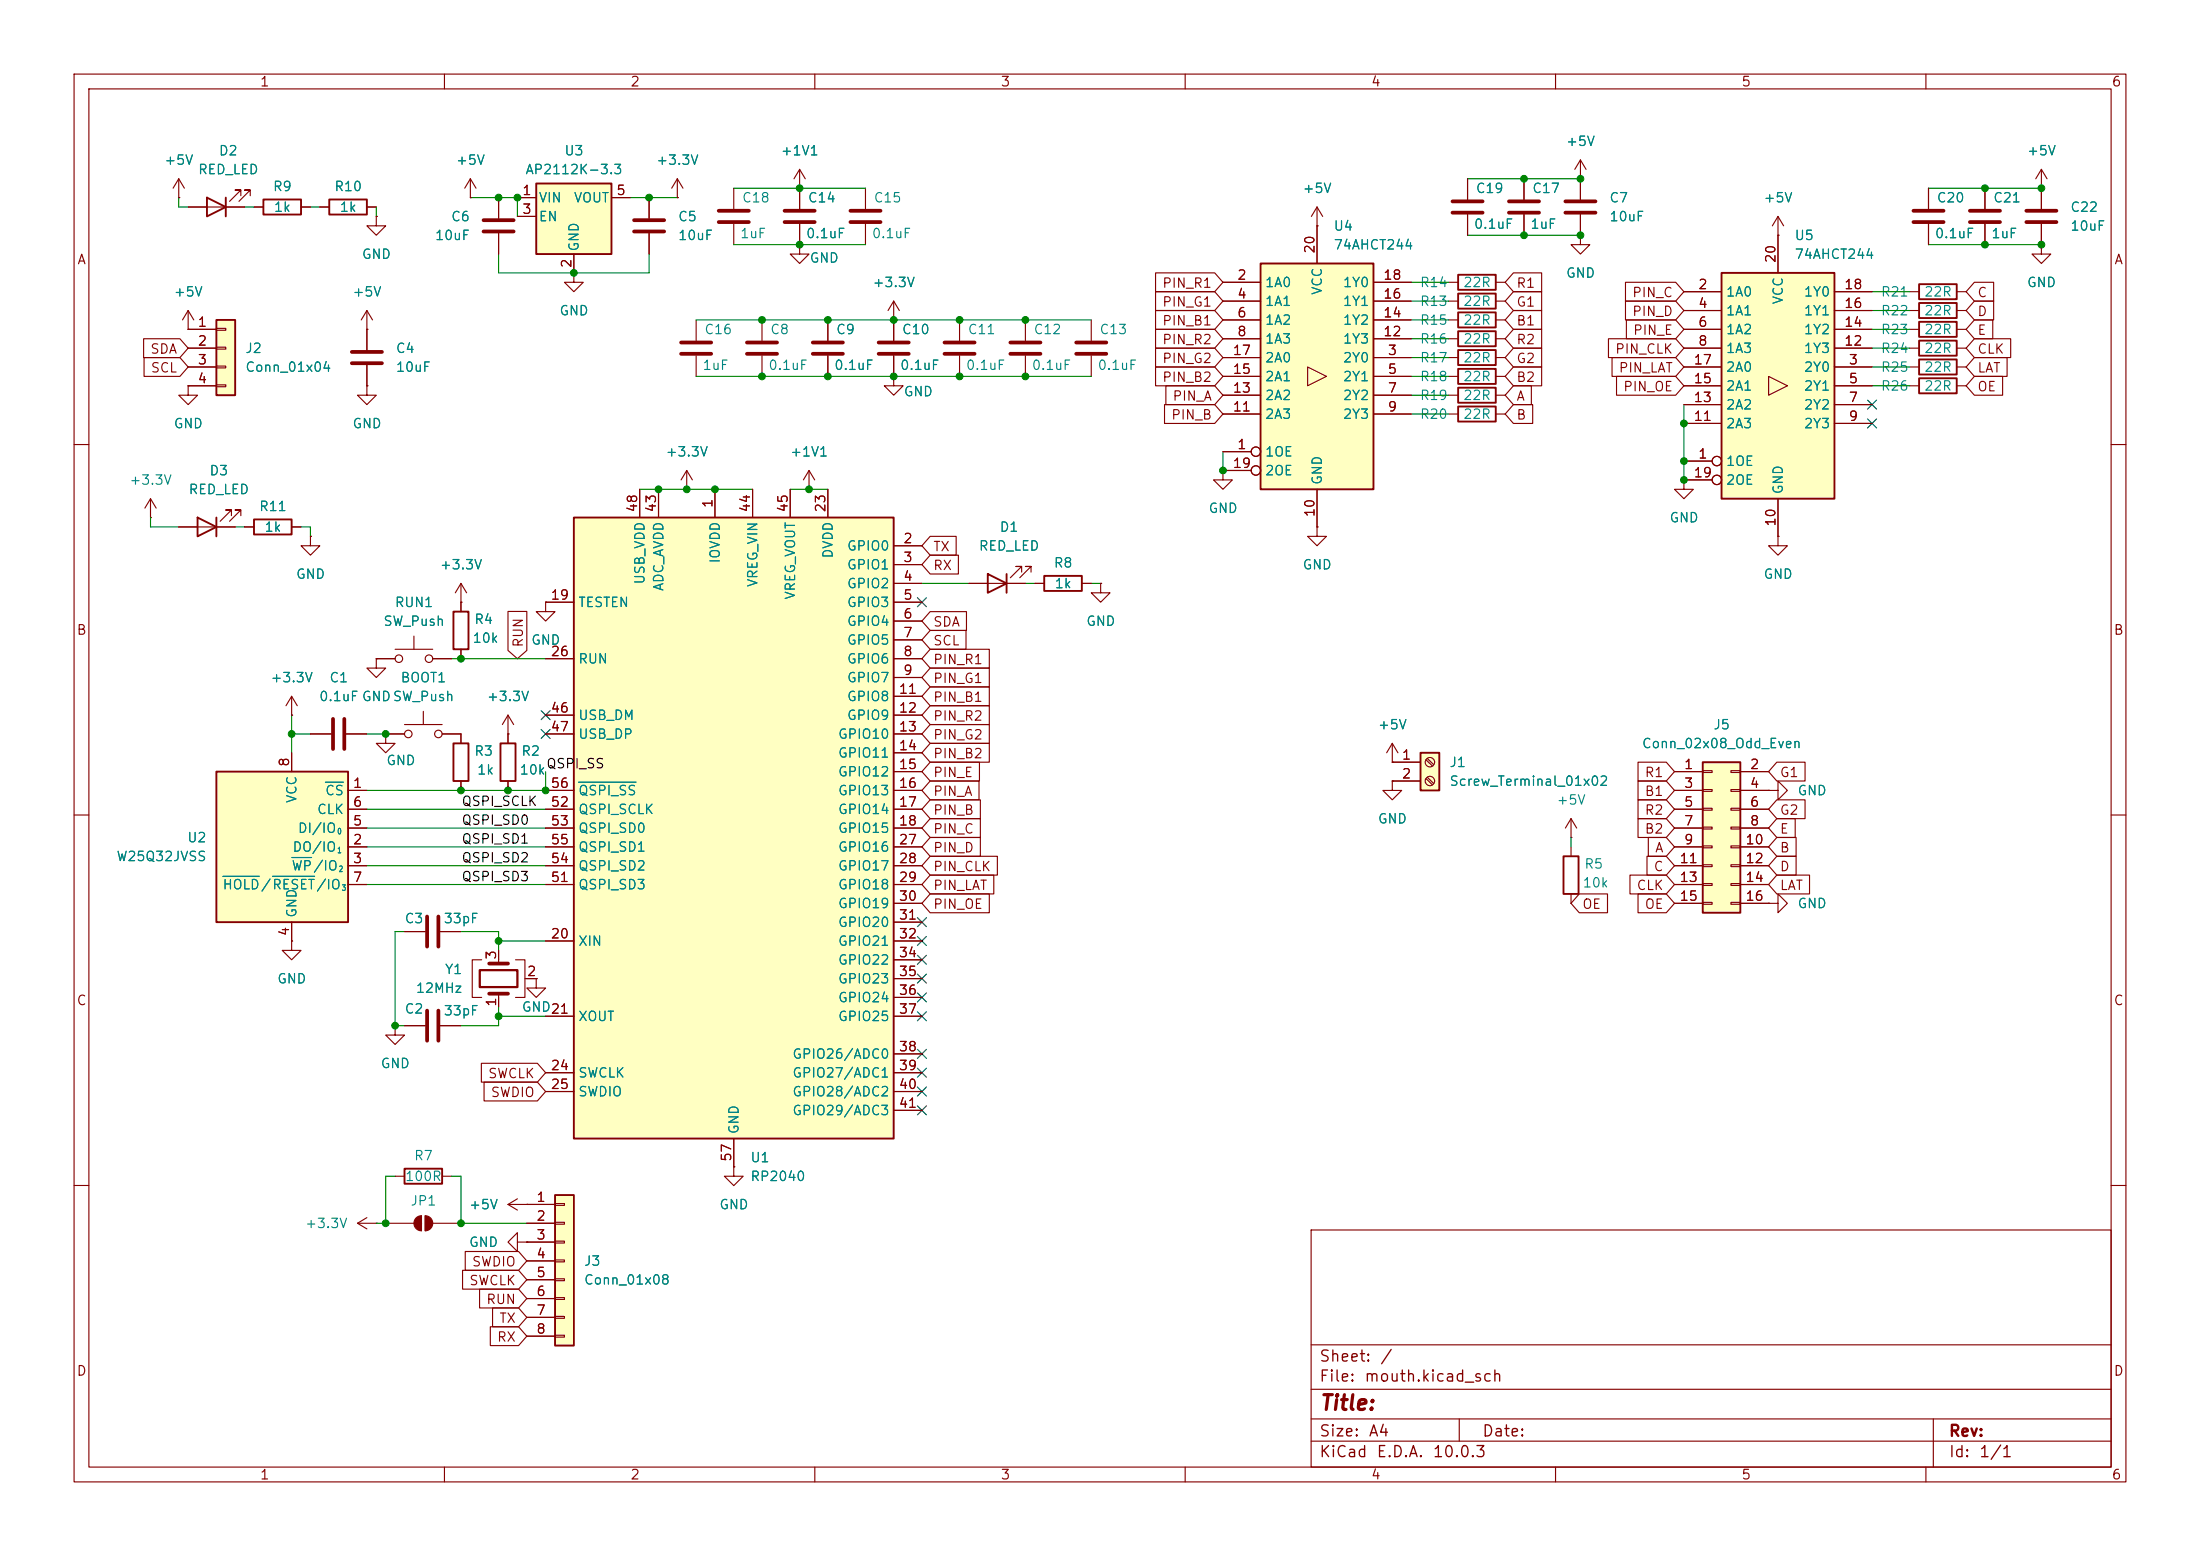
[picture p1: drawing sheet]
<svg xmlns="http://www.w3.org/2000/svg" width="297mm" height="210mm" viewBox="0 0 297 210" stroke-linecap="round" stroke-linejoin="round" font-family="sans-serif">
<g fill="none" stroke="#840000" stroke-width=".15">
<path d="M10 10h277v190h-277zM12 12h273v186h-273zM60 10v2M110 10v2M160 10v2M210 10v2M260 10v2M24.1 26.7h.1M24.1 24.1l-.7 1.3M24.1 24.1l.8 1.3M24.1 24.1v2.6M25.4 27.9h7.6"/>
<path d="M32.5 26.4v-.7h-.8h.8l-1.5 1.5M33.8 26.4v-.7h-.8h.8l-1.5 1.5M63.5 26.7h.1M63.5 24.1l-.8 1.3M63.5 24.1l.8 1.3M63.5 24.1v2.6M67.3 26.7v2.8M67.3 31.5v2.8M87.6 26.7v2.8M87.6 31.5v2.8M91.4 26.7h.1M91.4 24.1l-.7 1.3"/>
<path d="M91.4 24.1l.8 1.3M91.4 24.1v2.6M99.1 25.4v2.8M99.1 30.2v2.8M107.9 25.4h.1M107.9 33v1.3h1.3l-1.3 1.3-1.2-1.3h1.2M107.9 33h.1M107.9 22.9l-.7 1.2M107.9 22.9l.8 1.2M107.9 22.9v5.3M107.9 30.2v2.8M116.8 25.4v2.8"/>
<path d="M116.8 30.2v2.8M177.8 30.5h.1M177.8 27.9l-.8 1.3M177.8 27.9l.8 1.3M177.8 27.9v2.6M195.6 38.1h1.2M201.9 38.1h1.3M205.7 24.1v2.8M205.7 29v2.8M213.4 31.8v1.2h1.2l-1.2 1.3-1.3-1.3h1.3M213.4 31.8h.1M213.4 24.1h.1"/>
<path d="M213.4 21.6l-.8 1.3M213.4 21.6l.7 1.3M213.4 21.6v5.3M213.4 29v2.8M257.8 39.4h1.3M260.3 25.4v2.8M260.3 30.2v2.8M264.2 39.4h1.2M268 25.4v2.8M268 30.2v2.8M275.6 33v1.3h1.3l-1.3 1.3-1.3-1.3h1.3M275.6 33h.1"/>
<path d="M111.8 43.2v2.8M111.8 48v2.8M120.6 50.8v1.3h1.3l-1.3 1.2-1.2-1.2h1.2M120.6 50.8h.1M120.6 43.2h.1M120.6 40.6v5.4M120.6 48v2.8M120.6 40.6l-.7 1.3M120.6 40.6l.8 1.3M138.4 43.2v2.8M138.4 48v2.8M147.3 43.2v2.8"/>
<path d="M147.3 48v2.8M195.6 45.7h1.2M195.6 40.6h1.2M195.6 43.2h1.2M201.9 45.7h1.3M201.9 40.6h1.3M201.9 43.2h1.3M257.8 41.9h1.3M264.2 41.9h1.2M10 60h2M20.3 69.9h.1M20.3 67.3l-.7 1.3"/>
<path d="M20.3 67.3l.8 1.3M20.3 67.3v2.6M24.1 71.1h7.6M31.2 69.6v-.8h-.7h.7l-1.5 1.6M32.5 69.6v-.8h-.8h.8l-1.5 1.6M33 71.1h1.3M39.4 71.1h1.2M285 60h2M10 110h2M238.8 106.7h1.2v-1.3l1.3 1.3-1.3 1.3v-1.3M238.8 106.7h.1M285 110h2"/>
<path d="M54.6 125.7h2.8M59.4 125.7h2.8M99.1 157.5v1.3h1.2l-1.2 1.2-1.3-1.2h1.3M99.1 157.5h.1M10 160h2M177 166h108v32h-108zM285 160h2M60 198v2M110 198v2M160 198v2M177 194.5h108M177 191.5h108"/>
<path d="M177 187.5h108M177 181.5h108M197 191.5v3M210 198v2M260 198v2M261 191.5v6.5"/>
</g>
<path d="M27.9 26.7l2.6 1.2-2.6 1.3zM30.5 26.7v2.5M196.8 37.1h5.1v2h-5.1zM196.8 39.6h5.1v2.1h-5.1zM259.1 38.4h5.1v2h-5.1zM196.8 44.7h5.1v2h-5.1zM196.8 42.2h5.1v2h-5.1zM259.1 40.9h5.1v2h-5.1zM26.7 69.9l2.5 1.2-2.5 1.3zM29.2 69.9v2.5M34.3 70.1h5.1v2h-5.1z" fill="none" stroke="#840000" stroke-width=".25"/>
<g fill="none" stroke="#840000" stroke-width=".51">
<path d="M65.3 31.2h4M65.3 29.7h4M85.6 31.2h4.1M85.6 29.7h4.1M97 30h4.1M97 28.4h4.1M105.9 30h4.1M105.9 28.4h4.1M114.8 30h4.1M114.8 28.4h4.1M203.7 28.7h4.1M203.7 27.2h4.1"/>
<path d="M211.3 28.7h4.1M211.3 27.2h4.1M258.3 30h4.1M258.3 28.4h4.1M265.9 30h4.1M265.9 28.4h4.1M109.7 47.8h4.1M109.7 46.2h4.1M118.6 47.8h4.1M118.6 46.2h4.1M136.4 47.8h4.1M136.4 46.2h4.1"/>
<path d="M145.3 47.8h4.1M145.3 46.2h4.1M57.7 123.7v4.1M59.2 123.7v4.1"/>
</g>
<path d="M77.5 69.9h43.1v83.8h-43.1z" fill="#ffffc2"/>
<path d="M77.5 69.9h43.1v83.8h-43.1z" fill="none" stroke="#840000" stroke-width=".25"/>
<g fill="none" stroke="#840000" stroke-width=".15">
<path d="M86.4 66v3.9M88.9 66v3.9M96.5 66v3.9M101.6 66v3.9M106.7 66v3.9M111.8 66v3.9M120.6 73.7h3.9M120.6 76.2h3.9M120.6 78.7h3.9M73.7 81.3v1.3h1.2l-1.2 1.2-1.3-1.2h1.3M73.7 81.3h.1M73.7 81.3h3.8"/>
<path d="M73.7 88.9h3.8M73.7 96.5h3.8M73.7 99.1h3.8M120.6 81.3h3.9M120.6 83.8h3.9M120.6 86.4h3.9M120.6 88.9h3.9M120.6 91.4h3.9M120.6 94h3.9M120.6 96.5h3.9M120.6 99.1h3.9M73.7 106.7h3.8"/>
<path d="M73.7 109.2h3.8M73.7 111.8h3.8M73.7 114.3h3.8M73.7 116.8h3.8M73.7 119.4h3.8M120.6 101.6h3.9M120.6 104.1h3.9M120.6 106.7h3.9M120.6 109.2h3.9M120.6 111.8h3.9M120.6 114.3h3.9M120.6 116.8h3.9"/>
<path d="M120.6 119.4h3.9M39.4 127v1.3h1.2l-1.2 1.2-1.3-1.2h1.3M39.4 127h.1M73.7 127h3.8M73.7 137.2h3.8M120.6 127h3.9M120.6 137.2h3.9M120.6 121.9h3.9M120.6 124.5h3.9M120.6 129.5h3.9M120.6 132.1h3.9M120.6 134.6h3.9"/>
<path d="M73.7 144.8h3.8M73.7 147.3h3.8M99.1 153.7v3.8M120.6 144.8h3.9M120.6 147.3h3.9M120.6 142.2h3.9M120.6 149.9h3.9"/>
</g>
<path d="M78.1 105.6h7.8" fill="none" stroke="#008484" stroke-width=".15"/>
<path d="M29.2 104.1h17.8v20.4h-17.8z" fill="#ffffc2"/>
<path d="M29.2 104.1h17.8v20.4h-17.8z" fill="none" stroke="#840000" stroke-width=".25"/>
<path d="M129.5 43.2v2.8M129.5 48v2.8M39.4 101.6v2.5M47 106.7h2.5M47 114.3h2.5M47 116.8h2.5M47 111.8h2.5M47 109.2h2.5M47 119.4h2.5M39.4 124.5v2.5" fill="none" stroke="#840000" stroke-width=".15"/>
<path d="M30.1 118.3h4.9M36.8 118.3h5.7M39.4 115.7h2.7M43.9 105.6h2.5" fill="none" stroke="#008484" stroke-width=".15"/>
<path d="M127.5 47.8h4.1M127.5 46.2h4.1" fill="none" stroke="#840000" stroke-width=".51"/>
<path d="M170.2 35.6h15.2v30.4h-15.2z" fill="#ffffc2"/>
<g fill="none" stroke="#840000" stroke-width=".15">
<path d="M165.1 38.1h5.1M177.8 30.5v5.1M185.4 38.1h5.1M165.1 48.3h5.1M165.1 40.6h5.1M165.1 50.8h5.1M165.1 43.2h5.1M165.1 53.3h5.1M165.1 45.7h5.1M165.1 55.9h5.1M176.5 49.5l2.6 1.3-2.6 1.3zM185.4 48.3h5.1"/>
<path d="M185.4 40.6h5.1M185.4 50.8h5.1M185.4 43.2h5.1M185.4 53.3h5.1M185.4 45.7h5.1M185.4 55.9h5.1M165.1 61h3.8M165.1 63.5h3.8M177.8 71.1v1.3h1.3l-1.3 1.3-1.3-1.3h1.3M177.8 71.1h.1M177.8 66v5.1"/>
<circle cx="169.5" cy="63.5" r=".63"/>
<circle cx="169.5" cy="61" r=".63"/>
</g>
<path d="M170.2 35.6h15.2v30.4h-15.2z" fill="none" stroke="#840000" stroke-width=".25"/>
<path d="M72.4 24.8h10.1v9.5h-10.1z" fill="#ffffc2"/>
<path d="M35.6 26.9h5v2.1h-5zM44.4 26.9h5.1v2.1h-5.1zM72.4 24.8h10.1v9.5h-10.1z" fill="none" stroke="#840000" stroke-width=".25"/>
<g fill="none" stroke="#840000" stroke-width=".15">
<path d="M34.3 27.9h1.3M40.6 27.9h1.3M43.2 27.9h1.2M49.5 27.9h1.3M50.8 29.2v1.3h1.3l-1.3 1.3-1.3-1.3h1.3M50.8 29.2h.1M69.8 26.7h2.6M69.8 29.2h2.6M77.5 34.3v2.5M82.5 26.7h2.6M198.1 24.1v2.8M198.1 29v2.8"/>
<path d="M165.1 63.5v1.3h1.3l-1.3 1.2-1.3-1.2h1.3M165.1 63.5h.1M212.1 113h.1M212.1 110.5l-.8 1.3M212.1 110.5l.8 1.3M212.1 110.5v2.5"/>
</g>
<path d="M196.1 28.7h4.1M196.1 27.2h4.1" fill="none" stroke="#840000" stroke-width=".51"/>
<path d="M232.4 36.8h15.2v30.5h-15.2z" fill="#ffffc2"/>
<g fill="none" stroke="#840000" stroke-width=".15">
<path d="M77.5 36.8v1.3h1.2l-1.2 1.3-1.3-1.3h1.3M77.5 36.8h.1M227.3 39.4h5.1M240 31.8h.1M240 29.2v7.6M240 29.2l-.7 1.3M240 29.2l.8 1.3M247.6 39.4h5.1M49.5 52.1v1.2h1.3l-1.3 1.3-1.2-1.3h1.2M49.5 52.1h.1M227.3 49.5h5.1M227.3 41.9h5.1"/>
<path d="M227.3 52.1h5.1M227.3 44.5h5.1M227.3 54.6h5.1M227.3 47h5.1M227.3 57.2h5.1M238.8 50.8l2.5 1.3-2.5 1.2zM247.6 49.5h5.1M247.6 41.9h5.1M247.6 52.1h5.1M247.6 44.5h5.1M247.6 54.6h5.1M247.6 47h5.1"/>
<path d="M247.6 57.2h5.1M92.7 66h.1M92.7 63.5l-.8 1.3M92.7 63.5l.8 1.3M92.7 63.5v2.5M227.3 62.2h3.8M227.3 64.8h3.8M240 67.3v5.1"/>
<circle cx="231.8" cy="64.8" r=".63"/>
<circle cx="231.8" cy="62.2" r=".63"/>
</g>
<path d="M232.4 36.8h15.2v30.5h-15.2z" fill="none" stroke="#840000" stroke-width=".25"/>
<path d="M29.2 43.2h2.5v10.1h-2.5z" fill="#ffffc2"/>
<path d="M29.2 43.2h2.5v10.1h-2.5zM133.3 77.5l2.6 1.2-2.6 1.3zM135.9 77.5v2.5M61.2 100.3h2v5.1h-2zM67.6 100.3h2v5.1h-2zM211.1 115.6h2v5.1h-2z" fill="none" stroke="#840000" stroke-width=".25"/>
<g fill="none" stroke="#840000" stroke-width=".15">
<path d="M25.4 52.1v1.2h1.3l-1.3 1.3-1.3-1.3h1.3M25.4 52.1h.1M25.4 44.5h.1M25.4 44.5h3.8M25.4 47h3.8M25.4 49.5h3.8M25.4 52.1h3.8M25.4 41.9l-.8 1.3M25.4 41.9l.8 1.3M25.4 41.9v2.6M29.2 44.3h1.3v.3h-1.3zM29.2 46.9h1.3v.2h-1.3z"/>
<path d="M29.2 49.4h1.3v.3h-1.3zM29.2 51.9h1.3v.3h-1.3zM49.5 44.5h.1M49.5 41.9v5.3M49.5 49.3v2.8M49.5 41.9l-.7 1.3M49.5 41.9l.8 1.3M41.9 72.4v1.3h1.3l-1.3 1.2-1.3-1.2h1.3M41.9 72.4h.1M130.8 78.7h7.6M137.9 77.2v-.7h-.7h.7l-1.5 1.5M139.2 77.2v-.7h-.8h.8l-1.5 1.5"/>
<path d="M62.2 99.1v1.2M68.6 99.1h.1M68.6 96.5v3.8M68.6 96.5l-.8 1.3M68.6 96.5l.7 1.3M62.2 105.4v1.3M68.6 105.4v1.3M188 105.4v1.3h1.2l-1.2 1.3-1.3-1.3h1.3M188 105.4h.1M212.1 114.3v1.3M212.1 120.7v1.2M238.8 121.9h1.2v-1.2l1.3 1.2-1.3 1.3v-1.3"/>
<path d="M238.8 121.9h.1"/>
</g>
<path d="M47.5 49h4.1M47.5 47.5h4.1" fill="none" stroke="#840000" stroke-width=".51"/>
<path d="M191.8 101.6h2.5v5.1h-2.5z" fill="#ffffc2"/>
<path d="M196.8 54.9h5.1v2h-5.1zM141 77.7h5v2.1h-5zM191.8 101.6h2.5v5.1h-2.5z" fill="none" stroke="#840000" stroke-width=".25"/>
<g fill="none" stroke="#840000" stroke-width=".15">
<path d="M195.6 55.9h1.2M201.9 55.9h1.3M139.7 78.7h1.3M146 78.7h1.3M188 102.9h3.8M188 105.4h3.8M192.5 102.5l.9 .9M192.5 105.1l.9 .8M192.7 102.4l.8 .8M192.7 104.9l.8 .8"/>
<circle cx="193" cy="105.4" r=".63"/>
<circle cx="193" cy="102.9" r=".63"/>
</g>
<path d="M74.9 161.3h2.6v20.3h-2.6z" fill="#ffffc2"/>
<path d="M259.1 48.5h5.1v2h-5.1zM74.9 161.3h2.6v20.3h-2.6z" fill="none" stroke="#840000" stroke-width=".25"/>
<g fill="none" stroke="#840000" stroke-width=".15">
<path d="M257.8 49.5h1.3M264.2 49.5h1.2M148.6 78.7v1.3h1.3l-1.3 1.3-1.3-1.3h1.3M148.6 78.7h.1M227.3 64.8v1.2h1.3l-1.3 1.3-1.2-1.3h1.2M227.3 64.8h.1M240 72.4v1.3h1.3l-1.3 1.2-1.2-1.2h1.2M240 72.4h.1M54.6 138.4h2.8M59.4 138.4h2.8M65 129.5h-1.2v5.1h1.2M67.3 128.3v1.7"/>
<path d="M67.3 134.1v1.8M69.6 129.5h1.3v5.1h-1.3M70.9 132.1h1.5M72.4 132.1v1.3h1.3l-1.3 1.2-1.3-1.2h1.3M72.4 132.1h.1M48.3 165.1h2.5M48.3 165.1l1.2 .8M49.5 164.3l-1.2 .8M50.8 165.1h.1M52.1 165.1h3.8M56.9 164.1v2M57.4 164.1v2"/>
<path d="M58.4 165.1h3.8M68.6 162.6h6.3M68.6 162.6l1.2 .7M69.8 161.8l-1.2 .8M71.1 162.6h.1M71.1 165.1h3.8M71.1 167.6h3.8M71.1 170.2h3.8M71.1 172.7h3.8M71.1 175.3h3.8M71.1 177.8h3.8M74.9 162.4h1.3v.3h-1.3z"/>
<path d="M74.9 165h1.3v.2h-1.3zM74.9 167.5h1.3v.3h-1.3zM74.9 170.1h1.3v.2h-1.3zM74.9 172.6h1.3v.2h-1.3zM74.9 175.1h1.3v.3h-1.3zM74.9 177.7h1.3v.2h-1.3zM71.1 180.3h3.8M74.9 180.2h1.3v.3h-1.3z"/>
</g>
<g fill="#840000" stroke="#840000" stroke-width=".15">
<path d="M56.2 164.4l.3-.3h.4v2a1.02 1.02 0 0 1-.9-.6 1.02 1.02 0 0 1 .2-1.1z"/>
<path d="M57.4 164.1a1.02 1.02 0 0 1 1 1 1.02 1.02 0 0 1-1 1z"/>
</g>
<path d="M57.7 136.4v4.1M59.2 136.4v4.1M66 134.1h2.6M66 130h2.6" fill="none" stroke="#840000" stroke-width=".51"/>
<path d="M64.8 130.9h5v2.3h-5z" fill="none" stroke="#840000" stroke-width=".3"/>
<path d="M229.9 102.9h5v20.3h-5z" fill="#ffffc2"/>
<path d="M196.8 49.8h5.1v2h-5.1zM196.8 47.2h5.1v2.1h-5.1zM196.8 52.3h5.1v2.1h-5.1zM259.1 51.1h5.1v2h-5.1zM259.1 43.4h5.1v2.1h-5.1zM259.1 46h5.1v2h-5.1zM61.2 82.6h2v5h-2zM229.9 102.9h5v20.3h-5zM54.6 157.7h5.1v2.1h-5.1z" fill="none" stroke="#840000" stroke-width=".25"/>
<g fill="none" stroke="#840000" stroke-width=".15">
<path d="M24.1 26.7h.1M25.4 27.9h2.5M30.5 27.9h2.5M34.3 27.9h1.3M40.6 27.9h1.3M43.2 27.9h1.2M49.5 27.9h1.3M50.8 29.2h.1M63.5 26.7h.1M67.3 26.7v2.8M67.3 31.5v2.8M69.8 26.7h2.6"/>
<path d="M69.8 29.2h2.6M77.5 36.8h.1M77.5 34.3v2.5M82.5 26.7h2.6M87.6 26.7v2.8M87.6 31.5v2.8M91.4 26.7h.1M107.9 33h.1M107.9 25.4h.1M107.9 25.4v2.8M107.9 30.2v2.8M156 36.8h8l1.1 1.3-1.1 1.3h-8z"/>
<path d="M156 39.4h8l1.1 1.2-1.1 1.3h-8zM165.1 38.1h5.1M177.8 30.5h.1M177.8 30.5v5.1M185.4 38.1h5.1M198.1 24.1v2.8M198.1 29v2.8M204.3 36.8h3.8v2.6h-3.8l-1.1-1.3zM204.3 39.4h3.8v2.5h-3.8l-1.1-1.3zM205.7 24.1v2.8M205.7 29v2.8M213.4 31.8h.1"/>
<path d="M213.4 24.1h.1M213.4 24.1v2.8M213.4 29v2.8M219.4 38.1h6.8l1.1 1.3-1.1 1.2h-6.8zM227.3 39.4h5.1M240 31.8h.1M240 31.8v5M247.6 39.4h5.1M260.3 25.4v2.8M260.3 30.2v2.8M266.5 38.1h2.6v2.5h-2.6l-1.1-1.2zM268 25.4v2.8"/>
<path d="M268 30.2v2.8M275.6 25.4h.1M275.6 33h.1M275.6 22.9v5.3M275.6 30.2v2.8M275.6 22.9l-.8 1.2M275.6 22.9l.8 1.2M19.4 45.7h4.9l1.1 1.3-1.1 1.3h-4.9zM19.4 48.3h4.9l1.1 1.2-1.1 1.3h-4.9zM25.4 44.5h.1M25.4 52.1h.1M25.4 52.1h3.8"/>
<path d="M25.4 44.5h3.8M25.4 47h3.8M25.4 49.5h3.8M49.5 44.5h.1M49.5 52.1h.1M49.5 44.5v2.7M49.5 49.3v2.8M94 43.2v2.8M94 48v2.8M102.9 43.2v2.8M102.9 48v2.8M111.8 43.2v2.8"/>
<path d="M111.8 48v2.8M120.6 43.2h.1M120.6 50.8h.1M120.6 43.2v2.8M120.6 48v2.8M156 41.9h8l1.1 1.3-1.1 1.3h-8zM156 47h8l1.1 1.3-1.1 1.2h-8zM156 49.5h8l1.1 1.3-1.1 1.3h-8zM156 44.4h8l1.1 1.3-1.1 1.3h-8zM157.2 54.6h6.8l1.1 1.3-1.1 1.3h-6.8zM157.4 52.1h6.6l1.1 1.2-1.1 1.3h-6.6zM165.1 50.8h5.1"/>
<path d="M165.1 48.3h5.1M165.1 53.3h5.1M165.1 40.6h5.1M165.1 43.2h5.1M165.1 45.7h5.1M165.1 55.9h5.1M185.4 50.8h5.1M185.4 48.3h5.1M185.4 53.3h5.1M185.4 40.6h5.1M185.4 43.2h5.1M185.4 45.7h5.1"/>
<path d="M185.4 55.9h5.1M195.6 50.8h1.2M195.6 48.3h1.2M195.6 53.3h1.2M201.9 50.8h1.3M201.9 48.3h1.3M201.9 53.3h1.3M204.3 54.6h2.6v2.6h-2.6l-1.1-1.3zM204.3 41.9h3.8v2.6h-3.8l-1.1-1.3zM204.3 44.4h3.8v2.6h-3.8l-1.1-1.3zM204.3 52.1h2.4v2.5h-2.4l-1.1-1.3zM204.3 47h3.8v2.5h-3.8l-1.1-1.2z"/>
<path d="M204.3 49.5h3.8v2.6h-3.8l-1.1-1.3zM217.1 45.7h9.1l1.1 1.3-1.1 1.3h-9.1zM217.6 48.3h8.6l1.1 1.2-1.1 1.3h-8.6zM218.2 50.8h8l1.1 1.3-1.1 1.2h-8zM219.4 40.6h6.8l1.1 1.3-1.1 1.3h-6.8zM219.6 43.2h6.6l1.1 1.3-1.1 1.2h-6.6zM227.3 52.1h5.1M227.3 44.5h5.1M227.3 47h5.1M227.3 49.5h5.1M227.3 41.9h5.1M227.3 54.6h5.1"/>
<path d="M227.3 57.2h5.1M247.6 52.1h5.1M247.6 44.5h5.1M247.6 47h5.1M247.6 49.5h5.1M247.6 41.9h5.1M247.6 54.6h5.1M247.6 57.2h5.1M257.8 52.1h1.3M257.8 44.5h1.3M257.8 47h1.3M264.2 52.1h1.2"/>
<path d="M264.2 44.5h1.2M264.2 47h1.2M266.5 50.8h3.9v2.5h-3.9l-1.1-1.2zM266.5 43.2h2.5v2.5h-2.5l-1.1-1.2zM266.5 45.7h4.9v2.6h-4.9l-1.1-1.3zM266.5 48.3h4.5v2.5h-4.5l-1.1-1.3zM266.5 40.6h2.6v2.6h-2.6l-1.1-1.3zM24.1 71.1h2.6M29.2 71.1h2.5M33 71.1h1.3M39.4 71.1h1.2M41.9 72.4h.1"/>
<path d="M62.2 78.7v3.9M62.2 78.7l-.7 1.3M62.2 78.7l.8 1.3M86.4 66v3.9M88.9 66v3.9M92.7 66h.1M96.5 66v3.9M101.6 66v3.9M106.7 66v3.9M109.2 66h.1M109.2 63.5l-.7 1.3M109.2 63.5l.8 1.3"/>
<path d="M109.2 63.5v2.5M111.8 66v3.9M120.6 73.7h3.9M120.6 76.2h3.9M120.6 78.7h3.9M125.6 72.4h3.5v2.5h-3.5l-1.1-1.2zM125.6 74.9h3.8v2.6h-3.8l-1.1-1.3zM130.8 78.7h2.5M135.9 78.7h2.5M139.7 78.7h1.3M146 78.7h1.3M148.6 78.7h.1"/>
<path d="M165.1 63.5h.1M165.1 61h3.8M165.1 63.5h3.8M177.8 71.1h.1M177.8 66v5.1M227.3 64.8h.1M227.3 62.2h3.8M227.3 64.8h3.8M240 72.4h.1M240 67.3v5.1M39.4 96.5h.1M39.4 94l-.8 1.3"/>
<path d="M39.4 94l.7 1.3M39.4 94v2.5M41.9 99.1h2.8M46.7 99.1h2.8M50.8 88.9v1.3h1.3l-1.3 1.2-1.3-1.2h1.3M50.8 88.9h.1M50.8 88.9h2.5M52.1 99.1v1.2h1.2l-1.2 1.3-1.3-1.3h1.3M52.1 99.1h.1M52.1 99.1h2.5M53.3 87.6h5.1M54.6 97.8h5.1"/>
<path d="M55.9 85.9v1.7M57.1 96v1.8M58.4 88.9h2.6M59.7 99.1h2.5v1.2M62.2 81.3h.1M62.2 87.6v1.3M68.6 82.5h2.5v5.3l-1.3 1.1-1.2-1.1zM68.6 99.1h.1M68.6 99.1v1.2M73.7 81.3h.1M73.7 88.9h3.8M73.7 99.1h3.8"/>
<path d="M73.7 81.3h3.8M73.7 96.5h3.8M120.6 88.9h3.9M120.6 99.1h3.9M120.6 81.3h3.9M120.6 83.8h3.9M120.6 86.4h3.9M120.6 91.4h3.9M120.6 94h3.9M120.6 96.5h3.9M125.6 97.8h8v2.5h-8l-1.1-1.2zM125.6 87.6h8v2.6h-8l-1.1-1.3z"/>
<path d="M125.6 95.2h8v2.6h-8l-1.1-1.3zM125.6 90.2h8v2.5h-8l-1.1-1.3zM125.6 92.7h8v2.6h-8l-1.1-1.3zM125.6 82.5h4.9v2.6h-4.9l-1.1-1.3zM125.6 85.1h4.8v2.5h-4.8l-1.1-1.2zM39.4 101.6v2.5M47 106.7h2.5M47 109.2h2.5M47 111.8h2.5M47 114.3h2.5M47 116.8h2.5M47 119.4h2.5"/>
<path d="M62.2 105.4v1.3M68.6 105.4v1.3M73.7 106.7h3.8M73.7 109.2h3.8M73.7 111.8h3.8M73.7 114.3h3.8M73.7 116.8h3.8M73.7 119.4h3.8M120.6 104.1h3.9M120.6 106.7h3.9M120.6 109.2h3.9M120.6 111.8h3.9"/>
<path d="M120.6 114.3h3.9M120.6 116.8h3.9M120.6 119.4h3.9M120.6 101.6h3.9M125.6 100.3h8v2.6h-8l-1.1-1.3zM125.6 105.4h6.6v2.6h-6.6l-1.1-1.3zM125.6 107.9h6.7v2.6h-6.7l-1.1-1.3zM125.6 110.5h6.7v2.5h-6.7l-1.1-1.2zM125.6 102.9h6.6v2.5h-6.6l-1.1-1.3zM125.6 118.1h8.6v2.6h-8.6l-1.1-1.3zM125.6 115.6h9v2.5h-9l-1.1-1.3zM125.6 113h6.7v2.6h-6.7l-1.1-1.3z"/>
<path d="M188 102.9h.1M188 105.4h.1M188 100.3l-.8 1.3M188 100.3l.7 1.3M188 100.3v2.6M188 102.9h3.8M188 105.4h3.8M220 118.1h4.9l1.2 1.3-1.2 1.3h-4.9zM221.1 110.5h3.8l1.2 1.3-1.2 1.2h-3.8zM221.1 107.9h3.8l1.2 1.3-1.2 1.3h-3.8zM221.1 105.4h3.8l1.2 1.3-1.2 1.3h-3.8zM221.1 102.9h3.8l1.2 1.2-1.2 1.3h-3.8z"/>
<path d="M222.3 115.6h2.6l1.2 1.2-1.2 1.3h-2.6zM222.5 113h2.4l1.2 1.3-1.2 1.3h-2.4zM226.1 104.1h3.8M226.1 106.7h3.8M226.1 109.2h3.8M226.1 111.8h3.8M226.1 114.3h3.8M226.1 116.8h3.8M226.1 119.4h3.8M229.9 104h1.2v.3h-1.2zM229.9 106.6h1.2v.2h-1.2zM229.9 109.1h1.2v.2h-1.2z"/>
<path d="M229.9 111.6h1.2v.3h-1.2zM229.9 114.2h1.2v.2h-1.2zM229.9 116.7h1.2v.3h-1.2zM229.9 119.3h1.2v.2h-1.2zM233.7 104h1.2v.3h-1.2zM233.7 106.6h1.2v.2h-1.2zM233.7 109.1h1.2v.2h-1.2zM233.7 111.6h1.2v.3h-1.2zM233.7 114.2h1.2v.2h-1.2zM233.7 116.7h1.2v.3h-1.2zM233.7 119.3h1.2v.2h-1.2zM234.9 104.1h3.9"/>
<path d="M234.9 106.7h3.9M234.9 109.2h3.9M234.9 111.8h3.9M234.9 114.3h3.9M234.9 116.8h3.9M234.9 119.4h3.9M238.8 106.7h.1M239.9 115.6h2.6v2.5h-2.6l-1.1-1.3zM239.9 118.1h4.4v2.6h-4.4l-1.1-1.3zM239.9 110.5h2.5v2.5h-2.5l-1.1-1.2zM239.9 107.9h3.8v2.6h-3.8l-1.1-1.3zM239.9 113h2.6v2.6h-2.6l-1.1-1.3z"/>
<path d="M239.9 102.9h3.8v2.5h-3.8l-1.1-1.3zM39.4 127h.1M39.4 124.5v2.5M53.3 138.4v1.3h1.3l-1.3 1.3-1.2-1.3h1.2M53.3 138.4h.1M54.6 138.4h2.8M54.6 125.7h2.8M59.4 138.4h2.8M59.4 125.7h2.8M67.3 128.3v1.2M67.3 134.6v1.3M71.1 132.1h1.3"/>
<path d="M72.4 132.1h.1M73.7 127h3.8M73.7 137.2h3.8M120.6 121.9h3.9M120.6 132.1h3.9M120.6 127h3.9M120.6 137.2h3.9M120.6 124.5h3.9M120.6 129.5h3.9M120.6 134.6h3.9M125.6 120.6h8v2.6h-8l-1.1-1.3zM213.2 120.6h3.8v2.6h-3.8l-1.1-1.3z"/>
<path d="M221.1 120.6h3.8l1.2 1.3-1.2 1.3h-3.8zM226.1 121.9h3.8M229.9 121.8h1.2v.2h-1.2zM233.7 121.8h1.2v.2h-1.2zM234.9 121.9h3.9M238.8 121.9h.1M53.3 158.8h1.3M59.7 158.8h1.3M65 143.5h7.5l1.2 1.3-1.2 1.3h-7.5zM65.3 146h7.2l1.2 1.3-1.2 1.3h-7.2zM73.7 144.8h3.8M73.7 147.3h3.8"/>
<path d="M99.1 157.5h.1M99.1 153.7v3.8M120.6 144.8h3.9M120.6 147.3h3.9M120.6 142.2h3.9M120.6 149.9h3.9M62.4 171.4h7.6l1.1 1.3-1.1 1.3h-7.6zM62.8 168.9h7.2l1.1 1.3-1.1 1.3h-7.2zM64.7 174h5.3l1.1 1.3-1.1 1.2h-5.3zM66.2 179.1h3.8l1.1 1.2-1.1 1.3h-3.8zM66.5 176.5h3.5l1.1 1.3-1.1 1.3h-3.5zM69.8 167.6v-1.2l-1.2 1.2 1.2 1.3v-1.3h1.3"/>
<path d="M71.1 167.6h.1M71.1 162.6h.1M71.1 162.6h3.8M71.1 165.1h3.8M71.1 167.6h3.8M71.1 170.2h3.8M71.1 172.7h3.8M71.1 175.3h3.8M71.1 177.8h3.8M71.1 180.3h3.8"/>
<circle cx="169.5" cy="63.5" r=".63"/>
<circle cx="169.5" cy="61" r=".63"/>
<circle cx="231.8" cy="64.8" r=".63"/>
<circle cx="231.8" cy="62.2" r=".63"/>
<circle cx="53.8" cy="88.9" r=".51"/>
<circle cx="55.1" cy="99.1" r=".51"/>
<circle cx="57.9" cy="88.9" r=".51"/>
<circle cx="59.2" cy="99.1" r=".51"/>
</g>
<path d="M273.6 30h4M273.6 28.4h4M91.9 47.8h4.1M91.9 46.2h4.1M100.8 47.8h4.1M100.8 46.2h4.1M45 97v4.1M46.5 97v4.1" fill="none" stroke="#840000" stroke-width=".51"/>
<g fill="none" stroke="#008400" stroke-width=".15">
<path d="M24.1 26.7v1.2h1.3M33 27.9h1.3M41.9 27.9h1.3M50.8 27.9v1.3M63.5 26.7h6.3v2.5M67.3 34.3v2.5h20.3v-2.5M85.1 26.7h6.3M99.1 25.4h17.7M99.1 33h17.7M190.5 38.1h5.1M198.1 24.1h15.3M198.1 31.8h15.3"/>
<path d="M252.7 39.4h5.1M260.3 25.4h15.3M260.3 33h15.3M94 50.8h53.3M94 43.2h53.3M190.5 48.3h5.1M190.5 50.8h5.1M190.5 43.2h5.1M190.5 45.7h5.1M190.5 40.6h5.1M190.5 53.3h5.1M190.5 55.9h5.1"/>
<path d="M227.3 54.6v10.2M252.7 49.5h5.1M252.7 52.1h5.1M252.7 47h5.1M252.7 44.5h5.1M252.7 41.9h5.1M20.3 69.9v1.2h3.8M31.7 71.1h1.3M40.6 71.1h1.3v1.3M86.4 66h15.2M106.7 66h5.1M124.5 78.7h6.3"/>
<path d="M138.4 78.7h1.3M147.3 78.7h1.3M165.1 61v2.5M39.4 99.1h2.5M39.4 96.5v5.1M49.5 99.1h2.6M61 88.9h12.7M49.5 111.8h24.2M49.5 114.3h24.2M49.5 119.4h24.2M49.5 109.2h24.2M49.5 116.8h24.2"/>
<path d="M73.7 104.1v2.6h-24.2M212.1 113v1.3M54.6 125.7h-1.3v12.7h1.3M62.2 125.7h5.1v2.6M67.3 135.9v2.5h-5.1M67.3 127h6.4M67.3 137.2h6.4M53.3 158.8h-1.2v6.3h-1.3M61 158.8h1.2v6.3h8.9"/>
</g>
<g fill="none" stroke="#000084" stroke-width=".15">
<path d="M252.1 56.5l1.2 1.3M252.1 54l1.2 1.2M253.3 56.5l-1.2 1.3M253.3 54l-1.2 1.2M73.1 95.9l1.2 1.2M73.1 98.5l1.2 1.2M74.3 95.9l-1.2 1.2M74.3 98.5l-1.2 1.2M123.9 80.7l1.2 1.2M125.1 80.7l-1.2 1.2M123.9 128.9l1.2 1.2M123.9 134l1.2 1.2"/>
<path d="M123.9 131.5l1.2 1.2M123.9 126.4l1.2 1.2M123.9 123.9l1.2 1.2M123.9 136.6l1.2 1.2M125.1 128.9l-1.2 1.2M125.1 134l-1.2 1.2M125.1 131.5l-1.2 1.2M125.1 126.4l-1.2 1.2M125.1 123.9l-1.2 1.2M125.1 136.6l-1.2 1.2M123.9 146.7l1.2 1.2M123.9 141.6l1.2 1.2"/>
<path d="M123.9 144.2l1.2 1.2M123.9 149.3l1.2 1.2M125.1 146.7l-1.2 1.2M125.1 141.6l-1.2 1.2M125.1 144.2l-1.2 1.2M125.1 149.3l-1.2 1.2"/>
</g>
<path d="M30.1 118.3h4.9M36.8 118.3h5.7M39.4 115.7h2.7M43.9 105.6h2.5M78.1 105.6h7.8" fill="none" stroke="#008484" stroke-width=".15"/>
<g fill="#008400" stroke="#008400" stroke-width=".14">
<circle cx="53.3" cy="138.4" r=".46"/>
<circle cx="52.1" cy="165.1" r=".46"/>
<circle cx="62.2" cy="165.1" r=".46"/>
<circle cx="39.4" cy="99.1" r=".46"/>
<circle cx="52.1" cy="99.1" r=".46"/>
<circle cx="62.2" cy="88.9" r=".46"/>
<circle cx="109.2" cy="66" r=".46"/>
<circle cx="102.9" cy="50.8" r=".46"/>
<circle cx="102.9" cy="43.2" r=".46"/>
<circle cx="111.8" cy="43.2" r=".46"/>
<circle cx="107.9" cy="33" r=".46"/>
<circle cx="107.9" cy="25.4" r=".46"/>
<circle cx="111.8" cy="50.8" r=".46"/>
<circle cx="67.3" cy="26.7" r=".46"/>
<circle cx="87.6" cy="26.7" r=".46"/>
<circle cx="77.5" cy="36.8" r=".46"/>
<circle cx="69.8" cy="26.7" r=".46"/>
<circle cx="67.3" cy="127" r=".46"/>
<circle cx="62.2" cy="106.7" r=".46"/>
<circle cx="73.7" cy="106.7" r=".46"/>
<circle cx="68.6" cy="106.7" r=".46"/>
<circle cx="67.3" cy="137.2" r=".46"/>
<circle cx="92.7" cy="66" r=".46"/>
<circle cx="88.9" cy="66" r=".46"/>
<circle cx="96.5" cy="66" r=".46"/>
<circle cx="268" cy="25.4" r=".46"/>
<circle cx="268" cy="33" r=".46"/>
<circle cx="275.6" cy="25.4" r=".46"/>
<circle cx="275.6" cy="33" r=".46"/>
<circle cx="227.3" cy="64.8" r=".46"/>
<circle cx="227.3" cy="62.2" r=".46"/>
<circle cx="227.3" cy="57.2" r=".46"/>
<circle cx="165.1" cy="63.5" r=".46"/>
<circle cx="120.6" cy="43.2" r=".46"/>
<circle cx="120.6" cy="50.8" r=".46"/>
<circle cx="129.5" cy="43.2" r=".46"/>
<circle cx="138.4" cy="43.2" r=".46"/>
<circle cx="205.7" cy="24.1" r=".46"/>
<circle cx="205.7" cy="31.8" r=".46"/>
<circle cx="213.4" cy="31.8" r=".46"/>
<circle cx="213.4" cy="24.1" r=".46"/>
<circle cx="129.5" cy="50.8" r=".46"/>
<circle cx="138.4" cy="50.8" r=".46"/>
</g>
<text font-size="2" fill="#840000" x="178" y="190.8">Title:</text>
<g font-size="1.5" fill="#840000">
<text x="178" y="184.2">Sheet:</text>
<text x="186.2" y="184.2">/</text>
<text x="178" y="186.9">File:</text>
<text x="184.1" y="186.9">mouth.kicad_sch</text>
<text x="178" y="197.1">KiCad</text>
<text x="178" y="194.3">Size:</text>
<text x="184.7" y="194.3">A4</text>
<text x="185.7" y="197.1">E.D.A.</text>
<text x="193.3" y="197.1">10.0.3</text>
<text x="200" y="194.3">Date:</text>
<text x="263" y="194.3">Rev:</text>
<text x="263" y="197.1">Id:</text>
<text x="267.1" y="197.1">1/1</text>
</g>
<g font-size="1.3" fill="#840000">
<text x="35" y="12">1</text>
<text x="85" y="12">2</text>
<text x="135" y="12">3</text>
<text x="185" y="12">4</text>
<text x="235" y="12">5</text>
<text x="285" y="12">6</text>
<text x="70.4" y="26.6">1</text>
<text x="70.4" y="29.2">3</text>
<text x="83.1" y="26.6">5</text>
<text x="10.3" y="36">A</text>
<text x="177.8" y="34.3" transform="rotate(-90 177.8 34.3)">20</text>
<text x="240" y="35.6" transform="rotate(-90 240 35.6)">20</text>
<text x="285.3" y="36">A</text>
<text x="77.4" y="36.3" transform="rotate(-90 77.4 36.3)">2</text>
<text x="156.8" y="39.2">PIN_R1</text>
<text x="156.8" y="41.7">PIN_G1</text>
<text x="166.9" y="38.1">2</text>
<text x="166.9" y="40.6">4</text>
<text x="186.6" y="40.6">16</text>
<text x="186.6" y="38.1">18</text>
<text x="204.6" y="39.2">R1</text>
<text x="204.6" y="41.7">G1</text>
<text x="220.3" y="40.4">PIN_C</text>
<text x="229.2" y="39.3">2</text>
<text x="229.2" y="41.9">4</text>
<text x="248.9" y="41.9">16</text>
<text x="248.9" y="39.3">18</text>
<text x="266.9" y="40.4">C</text>
<text x="26.6" y="44.4">1</text>
<text x="26.6" y="47">2</text>
<text x="156.8" y="44.2">PIN_B1</text>
<text x="156.8" y="46.8">PIN_R2</text>
<text x="166.9" y="43.2">6</text>
<text x="166.9" y="45.7">8</text>
<text x="186.6" y="45.7">12</text>
<text x="186.6" y="43.2">14</text>
<text x="204.6" y="44.2">B1</text>
<text x="204.6" y="46.8">R2</text>
<text x="220.3" y="43">PIN_D</text>
<text x="220.4" y="45.5">PIN_E</text>
<text x="229.2" y="44.4">6</text>
<text x="229.2" y="47">8</text>
<text x="248.9" y="47">12</text>
<text x="248.9" y="44.4">14</text>
<text x="266.9" y="45.5">E</text>
<text x="266.9" y="43">D</text>
<text x="20.2" y="48.1">SDA</text>
<text x="20.3" y="50.6">SCL</text>
<text x="26.6" y="49.5">3</text>
<text x="26.6" y="52">4</text>
<text x="156.8" y="49.3">PIN_G2</text>
<text x="156.8" y="51.9">PIN_B2</text>
<text x="166.3" y="53.3">13</text>
<text x="166.3" y="50.8">15</text>
<text x="166.3" y="48.2">17</text>
<text x="187.3" y="48.2">3</text>
<text x="187.3" y="50.8">5</text>
<text x="187.3" y="53.3">7</text>
<text x="204.6" y="49.3">G2</text>
<text x="204.6" y="51.9">B2</text>
<text x="218" y="48.1">PIN_CLK</text>
<text x="218.4" y="50.6">PIN_LAT</text>
<text x="219" y="53.1">PIN_OE</text>
<text x="228.6" y="52">15</text>
<text x="228.6" y="49.5">17</text>
<text x="249.5" y="49.5">3</text>
<text x="249.5" y="52">5</text>
<text x="266.9" y="53.1">OE</text>
<text x="266.9" y="48.1">CLK</text>
<text x="266.9" y="50.6">LAT</text>
<text x="158" y="56.9">PIN_B</text>
<text x="158.2" y="54.4">PIN_A</text>
<text x="166.3" y="55.9">11</text>
<text x="187.3" y="55.9">9</text>
<text x="204.6" y="56.9">B</text>
<text x="204.6" y="54.4">A</text>
<text x="228.6" y="57.1">11</text>
<text x="228.6" y="54.6">13</text>
<text x="249.5" y="54.6">7</text>
<text x="249.5" y="57.1">9</text>
<text x="166.3" y="63.5">19</text>
<text x="166.9" y="60.9">1</text>
<text x="228.6" y="64.7">19</text>
<text x="229.2" y="62.2">1</text>
<text x="86.3" y="69.3" transform="rotate(-90 86.3 69.3)">48</text>
<text x="88.9" y="69.3" transform="rotate(-90 88.9 69.3)">43</text>
<text x="96.5" y="68.7" transform="rotate(-90 96.5 68.7)">1</text>
<text x="101.6" y="69.3" transform="rotate(-90 101.6 69.3)">44</text>
<text x="106.7" y="69.3" transform="rotate(-90 106.7 69.3)">45</text>
<text x="111.7" y="69.3" transform="rotate(-90 111.7 69.3)">23</text>
<text x="177.8" y="69.9" transform="rotate(-90 177.8 69.9)">10</text>
<text x="240" y="71.2" transform="rotate(-90 240 71.2)">10</text>
<text x="121.8" y="73.6">2</text>
<text x="121.8" y="76.2">3</text>
<text x="125.9" y="74.7">TX</text>
<text x="125.9" y="77.3">RX</text>
<text x="74.3" y="81.3">19</text>
<text x="121.8" y="78.7">4</text>
<text x="121.8" y="81.3">5</text>
<text x="121.8" y="83.8">6</text>
<text x="10.3" y="86">B</text>
<text x="70.9" y="87.5" transform="rotate(-90 70.9 87.5)">RUN</text>
<text x="74.3" y="88.9">26</text>
<text x="121.8" y="86.3">7</text>
<text x="121.8" y="88.9">8</text>
<text x="125.9" y="90">PIN_R1</text>
<text x="125.9" y="84.9">SDA</text>
<text x="125.9" y="87.4">SCL</text>
<text x="285.3" y="86">B</text>
<text x="121.2" y="94">11</text>
<text x="121.8" y="91.4">9</text>
<text x="125.9" y="92.5">PIN_G1</text>
<text x="125.9" y="95">PIN_B1</text>
<text x="74.3" y="96.5">46</text>
<text x="74.3" y="99">47</text>
<text x="121.2" y="96.5">12</text>
<text x="121.2" y="99">13</text>
<text x="121.2" y="101.6">14</text>
<text x="125.9" y="100.1">PIN_G2</text>
<text x="125.9" y="97.6">PIN_R2</text>
<text x="39.3" y="103.6" transform="rotate(-90 39.3 103.6)">8</text>
<text x="47.6" y="106.7">1</text>
<text x="74.3" y="106.7">56</text>
<text x="121.2" y="104.1">15</text>
<text x="121.2" y="106.7">16</text>
<text x="125.9" y="102.7">PIN_B2</text>
<text x="125.9" y="107.7">PIN_A</text>
<text x="125.9" y="105.2">PIN_E</text>
<text x="189.2" y="102.8">1</text>
<text x="189.2" y="105.4">2</text>
<text x="221.9" y="107.7">B1</text>
<text x="221.9" y="105.2">R1</text>
<text x="227.3" y="104.1">1</text>
<text x="227.3" y="106.7">3</text>
<text x="236.1" y="104.1">2</text>
<text x="236.1" y="106.7">4</text>
<text x="240.2" y="105.2">G1</text>
<text x="47.6" y="111.7">5</text>
<text x="47.6" y="109.2">6</text>
<text x="74.3" y="109.2">52</text>
<text x="74.3" y="111.7">53</text>
<text x="121.2" y="109.2">17</text>
<text x="121.2" y="111.7">18</text>
<text x="125.9" y="110.3">PIN_B</text>
<text x="125.9" y="112.8">PIN_C</text>
<text x="221.9" y="112.8">B2</text>
<text x="221.9" y="110.3">R2</text>
<text x="227.3" y="109.2">5</text>
<text x="227.3" y="111.7">7</text>
<text x="236.1" y="109.2">6</text>
<text x="236.1" y="111.7">8</text>
<text x="240.2" y="112.8">E</text>
<text x="240.2" y="110.3">G2</text>
<text x="47.6" y="114.3">2</text>
<text x="47.6" y="116.8">3</text>
<text x="47.6" y="119.4">7</text>
<text x="74.3" y="119.4">51</text>
<text x="74.3" y="116.8">54</text>
<text x="74.3" y="114.3">55</text>
<text x="121.2" y="114.3">27</text>
<text x="121.2" y="116.8">28</text>
<text x="121.2" y="119.4">29</text>
<text x="125.9" y="117.9">PIN_CLK</text>
<text x="125.9" y="115.4">PIN_D</text>
<text x="223.2" y="117.9">C</text>
<text x="223.3" y="115.4">A</text>
<text x="226.7" y="116.8">11</text>
<text x="226.7" y="119.4">13</text>
<text x="227.3" y="114.3">9</text>
<text x="235.5" y="114.3">10</text>
<text x="235.5" y="116.8">12</text>
<text x="235.5" y="119.4">14</text>
<text x="240.2" y="117.9">D</text>
<text x="240.2" y="115.4">B</text>
<text x="121.2" y="121.9">30</text>
<text x="121.2" y="124.4">31</text>
<text x="125.9" y="123">PIN_OE</text>
<text x="125.9" y="120.4">PIN_LAT</text>
<text x="213.5" y="123">OE</text>
<text x="220.9" y="120.4">CLK</text>
<text x="221.9" y="123">OE</text>
<text x="226.7" y="121.9">15</text>
<text x="235.5" y="121.9">16</text>
<text x="240.2" y="120.4">LAT</text>
<text x="39.3" y="126.4" transform="rotate(-90 39.3 126.4)">4</text>
<text x="67.3" y="129.6" transform="rotate(-90 67.3 129.6)">3</text>
<text x="74.3" y="127">20</text>
<text x="121.2" y="127">32</text>
<text x="121.2" y="129.5">34</text>
<text x="10.3" y="136">C</text>
<text x="67.3" y="136" transform="rotate(-90 67.3 136)">1</text>
<text x="71" y="132.1">2</text>
<text x="121.2" y="132.1">35</text>
<text x="121.2" y="134.6">36</text>
<text x="121.2" y="137.1">37</text>
<text x="285.3" y="136">C</text>
<text x="121.2" y="142.2">38</text>
<text x="65.8" y="145.8">SWCLK</text>
<text x="66.2" y="148.4">SWDIO</text>
<text x="74.3" y="144.8">24</text>
<text x="74.3" y="147.3">25</text>
<text x="121.2" y="144.8">39</text>
<text x="121.2" y="147.3">40</text>
<text x="121.2" y="149.8">41</text>
<text x="99" y="156.9" transform="rotate(-90 99 156.9)">57</text>
<text x="72.3" y="162.5">1</text>
<text x="72.3" y="165.1">2</text>
<text x="72.3" y="167.6">3</text>
<text x="63.3" y="173.8">SWCLK</text>
<text x="63.6" y="171.2">SWDIO</text>
<text x="72.3" y="170.2">4</text>
<text x="72.3" y="172.7">5</text>
<text x="65.6" y="176.3">RUN</text>
<text x="67.3" y="178.9">TX</text>
<text x="72.3" y="175.2">6</text>
<text x="72.3" y="177.8">7</text>
<text x="10.3" y="186">D</text>
<text x="67" y="181.4">RX</text>
<text x="72.3" y="180.3">8</text>
<text x="285.3" y="186">D</text>
<text x="35" y="200">1</text>
<text x="85" y="200">2</text>
<text x="135" y="200">3</text>
<text x="185" y="200">4</text>
<text x="235" y="200">5</text>
<text x="285" y="200">6</text>
</g>
<g font-size="1.3" fill="#008484">
<text x="22.1" y="22.6">+5V</text>
<text x="26.6" y="23.8">RED_LED</text>
<text x="29.5" y="21.3">D2</text>
<text x="61.5" y="22.6">+5V</text>
<text x="70.8" y="23.8">AP2112K-3.3</text>
<text x="76.1" y="21.3">U3</text>
<text x="88.5" y="22.6">+3.3V</text>
<text x="105.3" y="21.3">+1V1</text>
<text x="211.3" y="20">+5V</text>
<text x="273.6" y="21.3">+5V</text>
<text x="36.8" y="26.1">R9</text>
<text x="36.9" y="28.9">1k</text>
<text x="45" y="26.1">R10</text>
<text x="45.8" y="28.9">1k</text>
<text x="72.6" y="27.6">VIN</text>
<text x="77.4" y="27.6">VOUT</text>
<text x="100.1" y="27.6">C18</text>
<text x="109" y="27.6">C14</text>
<text x="117.9" y="27.6">C15</text>
<text x="175.8" y="26.4">+5V</text>
<text x="199.1" y="26.4">C19</text>
<text x="206.8" y="26.4">C17</text>
<text x="217.2" y="27.6">C7</text>
<text x="238" y="27.6">+5V</text>
<text x="261.4" y="27.6">C20</text>
<text x="269" y="27.6">C21</text>
<text x="279.4" y="28.9">C22</text>
<text x="48.8" y="35.3">GND</text>
<text x="58.6" y="32.7">10uF</text>
<text x="60.8" y="30.2">C6</text>
<text x="72.6" y="30.2">EN</text>
<text x="78.4" y="34" transform="rotate(-90 78.4 34)">GND</text>
<text x="91.4" y="30.2">C5</text>
<text x="91.4" y="32.7">10uF</text>
<text x="99.8" y="32.5">1uF</text>
<text x="108.7" y="32.5">0.1uF</text>
<text x="109.2" y="35.8">GND</text>
<text x="117.6" y="32.5">0.1uF</text>
<text x="180" y="31.5">U4</text>
<text x="180" y="34">74AHCT244</text>
<text x="198.9" y="31.2">0.1uF</text>
<text x="206.5" y="31.2">1uF</text>
<text x="217.2" y="30.2">10uF</text>
<text x="242.2" y="32.7">U5</text>
<text x="242.2" y="35.3">74AHCT244</text>
<text x="261.1" y="32.5">0.1uF</text>
<text x="268.7" y="32.5">1uF</text>
<text x="279.4" y="31.5">10uF</text>
<text x="23.4" y="40.3">+5V</text>
<text x="47.5" y="40.3">+5V</text>
<text x="117.7" y="39.1">+3.3V</text>
<text x="170.7" y="39.1">1A0</text>
<text x="170.7" y="41.6">1A1</text>
<text x="178.8" y="39.9" transform="rotate(-90 178.8 39.9)">VCC</text>
<text x="181.2" y="41.6">1Y1</text>
<text x="181.2" y="39.1">1Y0</text>
<text x="191.6" y="39.1">R14</text>
<text x="191.6" y="41.6">R13</text>
<text x="197.4" y="39.1">22R</text>
<text x="197.4" y="41.6">22R</text>
<text x="211.3" y="37.8">GND</text>
<text x="232.9" y="40.3">1A0</text>
<text x="241" y="41.2" transform="rotate(-90 241 41.2)">VCC</text>
<text x="243.4" y="40.3">1Y0</text>
<text x="253.8" y="40.3">R21</text>
<text x="259.7" y="40.3">22R</text>
<text x="273.6" y="39.1">GND</text>
<text x="33" y="48">J2</text>
<text x="53.3" y="48">C4</text>
<text x="75.4" y="42.9">GND</text>
<text x="95" y="45.4">C16</text>
<text x="103.9" y="45.4">C8</text>
<text x="112.8" y="45.4">C9</text>
<text x="121.7" y="45.4">C10</text>
<text x="130.6" y="45.4">C11</text>
<text x="139.5" y="45.4">C12</text>
<text x="148.3" y="45.4">C13</text>
<text x="170.7" y="44.2">1A2</text>
<text x="170.7" y="46.7">1A3</text>
<text x="181.2" y="46.7">1Y3</text>
<text x="181.2" y="44.2">1Y2</text>
<text x="191.6" y="46.7">R16</text>
<text x="191.6" y="44.2">R15</text>
<text x="197.4" y="46.7">22R</text>
<text x="197.4" y="44.2">22R</text>
<text x="232.9" y="42.9">1A1</text>
<text x="232.9" y="45.4">1A2</text>
<text x="232.9" y="48">1A3</text>
<text x="243.4" y="48">1Y3</text>
<text x="243.4" y="45.4">1Y2</text>
<text x="243.4" y="42.9">1Y1</text>
<text x="253.8" y="42.9">R22</text>
<text x="253.8" y="45.4">R23</text>
<text x="253.8" y="48">R24</text>
<text x="259.7" y="42.9">22R</text>
<text x="259.7" y="45.4">22R</text>
<text x="259.7" y="48">22R</text>
<text x="33" y="50.5">Conn_01x04</text>
<text x="53.3" y="50.5">10uF</text>
<text x="94.8" y="50.2">1uF</text>
<text x="103.6" y="50.2">0.1uF</text>
<text x="112.5" y="50.2">0.1uF</text>
<text x="121.4" y="50.2">0.1uF</text>
<text x="121.9" y="53.8">GND</text>
<text x="130.3" y="50.2">0.1uF</text>
<text x="139.2" y="50.2">0.1uF</text>
<text x="148.1" y="50.2">0.1uF</text>
<text x="170.7" y="51.8">2A1</text>
<text x="170.7" y="49.2">2A0</text>
<text x="181.2" y="49.2">2Y0</text>
<text x="181.2" y="51.8">2Y1</text>
<text x="191.6" y="51.8">R18</text>
<text x="191.6" y="49.2">R17</text>
<text x="197.4" y="51.8">22R</text>
<text x="197.4" y="49.2">22R</text>
<text x="232.9" y="53">2A1</text>
<text x="232.9" y="50.5">2A0</text>
<text x="243.4" y="50.5">2Y0</text>
<text x="243.4" y="53">2Y1</text>
<text x="253.8" y="50.5">R25</text>
<text x="253.8" y="53">R26</text>
<text x="259.7" y="50.5">22R</text>
<text x="259.7" y="53">22R</text>
<text x="23.4" y="58.1">GND</text>
<text x="47.5" y="58.1">GND</text>
<text x="170.7" y="56.9">2A3</text>
<text x="170.7" y="54.3">2A2</text>
<text x="181.2" y="54.3">2Y2</text>
<text x="181.2" y="56.9">2Y3</text>
<text x="191.6" y="56.9">R20</text>
<text x="191.6" y="54.3">R19</text>
<text x="197.4" y="56.9">22R</text>
<text x="197.4" y="54.3">22R</text>
<text x="232.9" y="58.1">2A3</text>
<text x="232.9" y="55.6">2A2</text>
<text x="243.4" y="55.6">2Y2</text>
<text x="243.4" y="58.1">2Y3</text>
<text x="17.4" y="65.7">+3.3V</text>
<text x="28.2" y="64.5">D3</text>
<text x="89.8" y="61.9">+3.3V</text>
<text x="106.6" y="61.9">+1V1</text>
<text x="170.7" y="61.9">1OE</text>
<text x="170.7" y="64.5">2OE</text>
<text x="178.8" y="65.5" transform="rotate(-90 178.8 65.5)">GND</text>
<text x="232.9" y="63.2">1OE</text>
<text x="232.9" y="65.7">2OE</text>
<text x="25.4" y="67">RED_LED</text>
<text x="34.9" y="69.3">R11</text>
<text x="163.1" y="69.6">GND</text>
<text x="225.3" y="70.8">GND</text>
<text x="241" y="66.8" transform="rotate(-90 241 66.8)">GND</text>
<text x="35.6" y="72.1">1k</text>
<text x="59.3" y="77.2">+3.3V</text>
<text x="97.5" y="76.1" transform="rotate(-90 97.5 76.1)">IOVDD</text>
<text x="112.7" y="75.5" transform="rotate(-90 112.7 75.5)">DVDD</text>
<text x="114.3" y="74.6">GPIO0</text>
<text x="114.3" y="77.2">GPIO1</text>
<text x="132.1" y="74.6">RED_LED</text>
<text x="134.9" y="72.1">D1</text>
<text x="142.2" y="76.9">R8</text>
<text x="175.8" y="77.2">GND</text>
<text x="39.9" y="78.4">GND</text>
<text x="53.2" y="82.3">RUN1</text>
<text x="78" y="82.3">TESTEN</text>
<text x="87.3" y="79" transform="rotate(-90 87.3 79)">USB_VDD</text>
<text x="89.9" y="79.9" transform="rotate(-90 89.9 79.9)">ADC_AVDD</text>
<text x="102.6" y="79.3" transform="rotate(-90 102.6 79.3)">VREG_VIN</text>
<text x="107.7" y="81" transform="rotate(-90 107.7 81)">VREG_VOUT</text>
<text x="114.3" y="79.7">GPIO2</text>
<text x="114.3" y="82.3">GPIO3</text>
<text x="142.3" y="79.7">1k</text>
<text x="238" y="78.4">GND</text>
<text x="51.7" y="84.8">SW_Push</text>
<text x="63.7" y="87.1">10k</text>
<text x="63.9" y="84.5">R4</text>
<text x="71.6" y="87.3">GND</text>
<text x="78" y="89.9">RUN</text>
<text x="114.3" y="84.8">GPIO4</text>
<text x="114.3" y="87.3">GPIO5</text>
<text x="114.3" y="89.9">GPIO6</text>
<text x="146.6" y="84.8">GND</text>
<text x="36.4" y="92.4">+3.3V</text>
<text x="43" y="95">0.1uF GNDSW_Push</text>
<text x="44.4" y="92.4">C1</text>
<text x="54" y="92.4">BOOT1</text>
<text x="65.6" y="95">+3.3V</text>
<text x="114.3" y="92.4">GPIO7</text>
<text x="114.3" y="95">GPIO8</text>
<text x="78" y="97.5">USB_DM</text>
<text x="78" y="100">USB_DP</text>
<text x="113" y="100">GPIO10</text>
<text x="114.3" y="97.5">GPIO9</text>
<text x="185.9" y="98.8">+5V</text>
<text x="221.6" y="101.3">Conn_02x08_Odd_Even</text>
<text x="231.2" y="98.8">J5</text>
<text x="43.8" y="107.7">CS</text>
<text x="52.1" y="103.6">GND</text>
<text x="63.9" y="102.3">R3</text>
<text x="64.3" y="104.9">1k</text>
<text x="70.1" y="104.9">10k</text>
<text x="70.3" y="102.3">R2</text>
<text x="78" y="107.7">QSPI_SS</text>
<text x="113" y="102.6">GPIO11</text>
<text x="113" y="105.1">GPIO12</text>
<text x="113" y="107.7">GPIO13</text>
<text x="195.6" y="103.8">J1</text>
<text x="195.6" y="106.4">Screw_Terminal_01x02</text>
<text x="242.6" y="107.7">GND</text>
<text x="40.1" y="112.7">DI/IO</text>
<text x="40.3" y="108.5" transform="rotate(-90 40.3 108.5)">VCC</text>
<text x="42.7" y="110.2">CLK</text>
<text x="78" y="110.2">QSPI_SCLK</text>
<text x="78" y="112.7">QSPI_SD0</text>
<text x="113" y="110.2">GPIO14</text>
<text x="113" y="112.7">GPIO15</text>
<text x="185.9" y="111.5">GND</text>
<text x="210.1" y="108.9">+5V</text>
<text x="15.6" y="116.5">W25Q32JVSS</text>
<text x="25.2" y="114">U2</text>
<text x="39.3" y="117.8">WP/IO</text>
<text x="39.4" y="115.3">DO/IO</text>
<text x="78" y="117.8">QSPI_SD2</text>
<text x="78" y="115.3">QSPI_SD1</text>
<text x="113" y="115.3">GPIO16</text>
<text x="113" y="117.8">GPIO17</text>
<text x="213.8" y="117.6">R5</text>
<text x="30" y="120.4">HOLD/RESET/IO</text>
<text x="40.3" y="124" transform="rotate(-90 40.3 124)">GND</text>
<text x="54.5" y="124.9">C3</text>
<text x="59.8" y="124.9">33pF</text>
<text x="78" y="120.4">QSPI_SD3</text>
<text x="113" y="120.4">GPIO18</text>
<text x="113" y="122.9">GPIO19</text>
<text x="113" y="125.4">GPIO20</text>
<text x="213.6" y="120.1">10k</text>
<text x="242.6" y="122.9">GND</text>
<text x="60" y="131.8">Y1</text>
<text x="78" y="128">XIN</text>
<text x="113" y="128">GPIO21</text>
<text x="113" y="130.5">GPIO22</text>
<text x="37.3" y="133.1">GND</text>
<text x="54.5" y="137.1">C2</text>
<text x="56" y="134.3">12MHz</text>
<text x="59.8" y="137.4">33pF</text>
<text x="70.4" y="136.9">GND21</text>
<text x="113" y="133.1">GPIO23</text>
<text x="113" y="135.6">GPIO24</text>
<text x="78" y="138.1">XOUT</text>
<text x="106.9" y="143.2">GPIO26/ADC0</text>
<text x="113" y="138.1">GPIO25</text>
<text x="51.3" y="144.5">GND</text>
<text x="78" y="145.8">SWCLK</text>
<text x="78" y="148.3">SWDIO</text>
<text x="106.9" y="145.8">GPIO27/ADC1</text>
<text x="106.9" y="148.3">GPIO28/ADC2</text>
<text x="100" y="153.2" transform="rotate(-90 100 153.2)">GND</text>
<text x="106.9" y="150.8">GPIO29/ADC3</text>
<text x="54.6" y="159.7">100R</text>
<text x="55.8" y="156.9">R7</text>
<text x="101.2" y="157.2">U1</text>
<text x="101.2" y="159.7">RP2040</text>
<text x="41.1" y="166.1">+3.3V</text>
<text x="55.3" y="163">JP1</text>
<text x="63.2" y="163.5">+5V</text>
<text x="97" y="163.5">GND</text>
<text x="63.2" y="168.6">GND</text>
<text x="78.7" y="171.2">J3</text>
<text x="78.7" y="173.7">Conn_01x08</text>
</g>
<g font-size="1.3">
<text x="73.7" y="104">QSPI_SS</text>
<text x="62.2" y="111.6">QSPI_SD0</text>
<text x="62.2" y="109.1">QSPI_SCLK</text>
<text x="62.2" y="116.7">QSPI_SD2</text>
<text x="62.2" y="114.2">QSPI_SD1</text>
<text x="62.2" y="119.3">QSPI_SD3</text>
</g>
<g font-size=".8" fill="#008484">
<text x="45.5" y="112.8">0</text>
<text x="45.5" y="115.3">1</text>
<text x="45.7" y="117.9">2</text>
<text x="46.1" y="120.4">3</text>
</g>
</svg>
